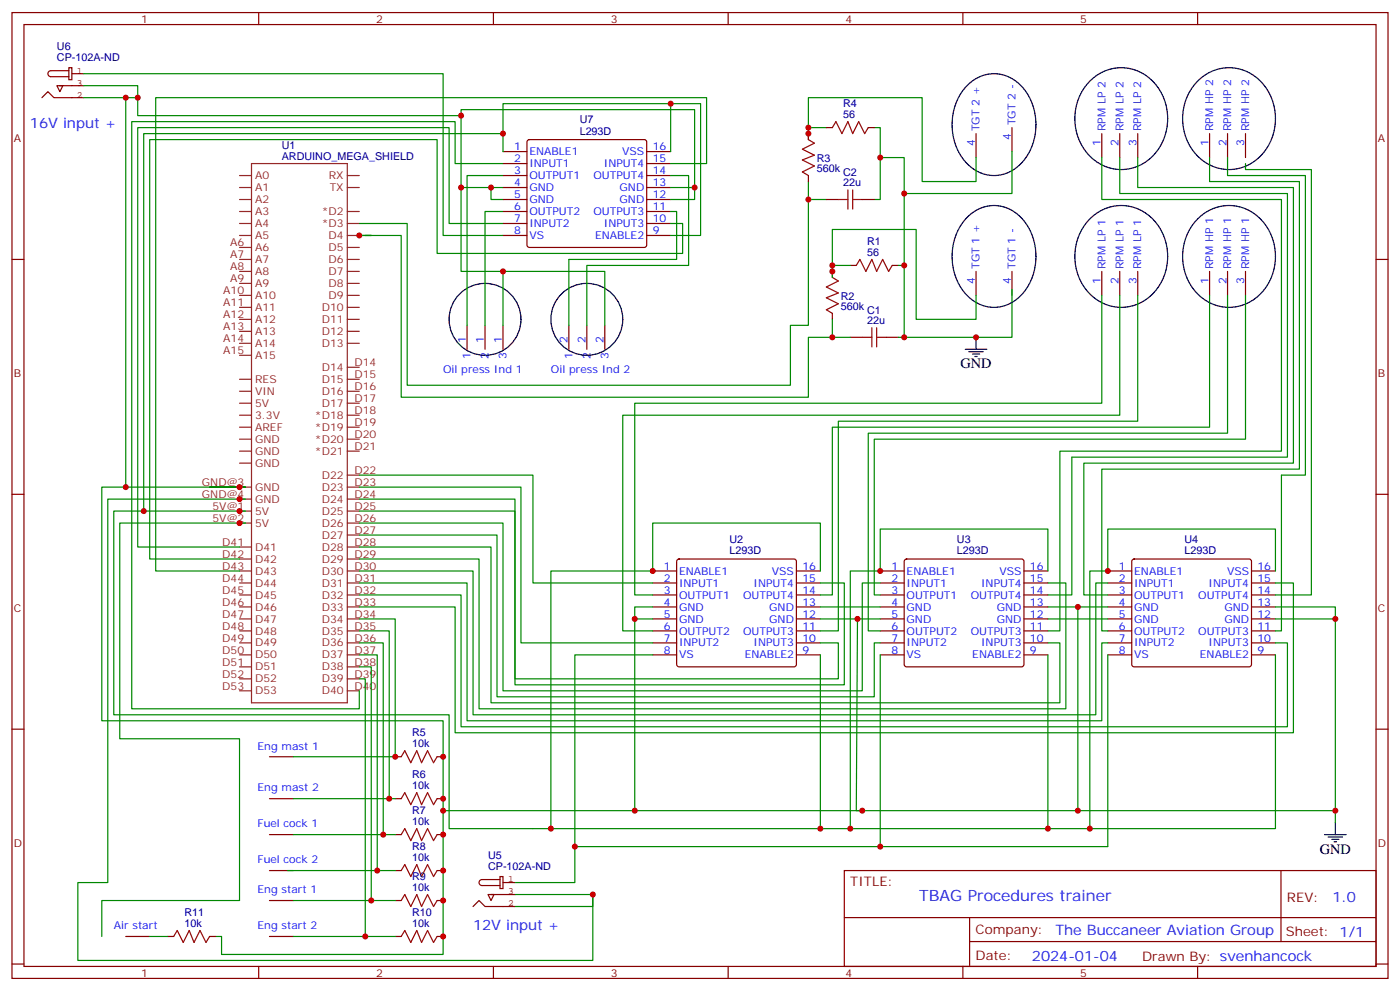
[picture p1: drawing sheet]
<svg xmlns="http://www.w3.org/2000/svg" width="412mm" height="292mm" viewBox="0 0 412 292" stroke-linecap="round" stroke-linejoin="round" font-family="sans-serif">
<g fill="none" stroke="#870000" stroke-width=".35">
<path d="M3.5 3.7h405.4v284.3h-405.4zM7.1 7.2h398.2v277.3h-398.2zM76.2 3.7v3.5M145.3 3.7v3.5M214.5 3.7v3.5M283.6 3.7v3.5M352.8 3.7v3.5M238.1 39.3v1.8M243.4 37.6h1.8M255.8 37.6h1.7M287.5 39.3v7.1M298.1 37.6v7"/>
<path d="M324.6 39.3v7.1M329.8 39.3v7.1M335.1 39.3v7.1M356.3 39.3v7.1M361.6 39.3v7.1M366.9 39.3v7.1M148.2 58.7h7M148.2 44.6h7M148.2 48.2h7M148.2 51.7h7M148.2 55.2h7M155.5 41.3l.4-.2h33.9l.5 .2 .2 .5v30.3l-.2 .5-.5 .2h-33.9l-.5-.2-.2-.5v-30.3z"/>
<path d="M190.5 58.7h7.1M190.5 44.6h7.1M190.5 48.2h7.1M190.5 51.7h7.1M190.5 55.2h7.1M238.1 51.7v1.7M243.4 58.7h3.5M254 58.7h3.5M3.5 76.4h3.6M148.2 62.3h7M148.2 65.8h7M148.2 69.3h7"/>
<path d="M190.5 62.3h7.1M190.5 65.8h7.1M190.5 69.3h7.1M245.2 79.9v1.8M250.5 78.1h1.7M262.8 78.1h1.8M287.5 79.9v7.1M298.1 79.9v7.1M324.6 79.9v7.1M329.8 79.9v7.1M335.1 79.9v7.1M356.3 79.9v7.1"/>
<path d="M361.6 79.9v7.1M366.9 79.9v7.1M405.3 76.4h3.6M137.6 95.8v7M142.9 95.8v7M148.2 95.8v7M167.6 95.8v7M172.9 95.8v7M178.2 95.8v7M245.2 92.3v1.7M250.5 99.3h3.5M261.1 99.3h3.5"/>
<path d="M3.5 145.5h3.6M405.3 145.5h3.6M192.3 168.1h7M192.3 171.6h7M192.3 175.2h7M192.3 178.7h7M199.6 164.8l.4-.2h33.9l.5 .2 .2 .5v30.3l-.2 .5-.5 .2h-33.9l-.5-.2-.2-.5v-30.3zM234.6 168.1h7.1M234.6 171.6h7.1M234.6 175.2h7.1M234.6 178.7h7.1M259.3 168.1h7"/>
<path d="M259.3 171.6h7M259.3 175.2h7M259.3 178.7h7M266.6 164.8l.5-.2h33.8l.5 .2 .2 .5v30.3l-.2 .5-.5 .2h-33.8l-.5-.2-.3-.5v-30.3zM301.6 168.1h7.1M301.6 171.6h7.1M301.6 175.2h7.1M301.6 178.7h7.1M326.3 168.1h7.1M326.3 171.6h7.1M326.3 175.2h7.1M326.3 178.7h7.1"/>
<path d="M333.6 164.8l.5-.2h33.8l.5 .2 .3 .5v30.3l-.3 .5-.5 .2h-33.8l-.5-.2-.2-.5v-30.3zM368.7 168.1h7M368.7 171.6h7M368.7 175.2h7M368.7 178.7h7M192.3 182.2h7M192.3 185.7h7M192.3 189.3h7M192.3 192.8h7M234.6 182.2h7.1M234.6 185.7h7.1M234.6 189.3h7.1"/>
<path d="M234.6 192.8h7.1M259.3 182.2h7M259.3 185.7h7M259.3 189.3h7M259.3 192.8h7M301.6 182.2h7.1M301.6 185.7h7.1M301.6 189.3h7.1M301.6 192.8h7.1M326.3 182.2h7.1M326.3 185.7h7.1M326.3 189.3h7.1"/>
<path d="M326.3 192.8h7.1M368.7 182.2h7M368.7 185.7h7M368.7 189.3h7M368.7 192.8h7M3.5 214.7h3.6M405.3 214.7h3.6M79.4 222.8h7M79.4 235.1h7M116.4 222.8h1.8M116.4 235.1h1.8M128.8 222.8h1.7"/>
<path d="M128.8 235.1h1.7M79.4 245.7h7M79.4 256.3h7M116.4 245.7h1.8M116.4 256.3h1.8M128.8 245.7h1.7M128.8 256.3h1.7M248.7 256.3h156.6v28.2h-156.6zM377.3 256.3v20.9M37 275.7h7.1M49.4 275.7h1.8M61.7 275.7h1.8"/>
<path d="M79.4 265.1h7M79.4 275.7h7M116.4 265.1h1.8M116.4 275.7h1.8M128.8 265.1h1.7M128.8 275.7h1.7M248.7 270.1h156.5M285.6 277.2h119.6M285.6 270.1v14.2M3.5 283.8h3.6M76.2 284.5v3.5M145.3 284.5v3.5"/>
<path d="M214.5 284.5v3.5M283.6 284.5v3.5M352.8 284.5v3.5M405.3 283.8h3.6"/>
</g>
<g fill="none" stroke="#8c2424" stroke-width=".35">
<path d="M70.6 51.7h3.5M70.6 55.2h3.5M70.6 58.7h3.5M74.1 48.2h28.2v158.7h-28.2zM102.3 51.7h3.5M102.3 55.2h3.5M70.6 62.3h3.5M70.6 65.8h3.5M70.6 69.3h3.5M70.6 72.8h3.5M70.6 76.4h3.5M70.6 79.9h3.5"/>
<path d="M102.3 62.3h3.5M102.3 65.8h3.5M102.3 69.3h3.5M102.3 72.8h3.5M102.3 76.4h3.5M102.3 79.9h3.5M70.6 83.4h3.5M70.6 87h3.5M70.6 90.5h3.5M70.6 94h3.5M70.6 97.5h3.5M102.3 83.4h3.5"/>
<path d="M102.3 87h3.5M102.3 90.5h3.5M102.3 94h3.5M102.3 97.5h3.5M70.6 101.1h3.5M70.6 115.2h3.5M70.6 111.7h3.5M70.6 118.7h3.5M70.6 104.6h3.5M102.3 101.1h3.5M102.3 115.2h3.5M102.3 111.7h3.5"/>
<path d="M102.3 118.7h3.5M102.3 108.1h3.5M70.6 125.8h3.5M70.6 129.3h3.5M70.6 132.8h3.5M70.6 136.3h3.5M70.6 122.2h3.5M102.3 125.8h3.5M102.3 129.3h3.5M102.3 132.8h3.5M102.3 122.2h3.5M102.3 139.9h3.5"/>
<path d="M70.6 143.4h3.5M70.6 146.9h3.5M70.6 150.5h3.5M70.6 154h3.5M102.3 143.4h3.5M102.3 146.9h3.5M102.3 150.5h3.5M102.3 154h3.5M102.3 157.5h3.5M70.6 161h3.5M70.6 164.6h3.5M70.6 168.1h3.5"/>
<path d="M70.6 171.6h3.5M70.6 175.2h3.5M70.6 178.7h3.5M102.3 161h3.5M102.3 164.6h3.5M102.3 168.1h3.5M102.3 171.6h3.5M102.3 175.2h3.5M102.3 178.7h3.5M70.6 182.2h3.5M70.6 185.7h3.5M70.6 189.3h3.5"/>
<path d="M70.6 192.8h3.5M70.6 196.3h3.5M70.6 199.8h3.5M102.3 182.2h3.5M102.3 185.7h3.5M102.3 189.3h3.5M102.3 192.8h3.5M102.3 196.3h3.5M102.3 199.8h3.5M70.6 203.4h3.5M102.3 203.4h3.5"/>
</g>
<g fill="none" stroke="#008700" stroke-width=".35">
<path d="M24.7 25.2h15.9v3.6h-15.9M24.7 21.7h105.8v47.6h17.7M37 28.8v114.6M40.6 28.8v5.2h95.2v21.2h8.8M135.8 34v-1.7h68.8v26.4h-7M148.2 39.3v-8.8h49.4v14.1M197.6 30.5h8.8v38.8h-8.8M238.1 37.6v-8.8h33.5v24.6h15.9v-7M243.4 37.6h-5.3v3.5M257.5 37.6h1.8v21.1h-1.8M135.8 55.2v24.7h12.4v15.9M148.2 48.2h-14.1v-12.4h-95.3v172.9h67v-5.3"/>
<path d="M148.2 44.6v-5.3h-105.9v111.2M148.2 55.2h-3.6v3.5h3.6M148.2 51.7h-10.6v44.1M197.6 48.2h10.5v-19.4h-162.2v139.3h24.7M197.6 51.7h5.2v26.4h-29.9v17.7M197.6 55.2h7M238.1 53.4v5.3h5.3M238.1 58.7v37.1h-5.3v17.6h-112.9v-47.6h-14.1M259.3 46.4h7v31.7M298.1 44.6v12.4h-31.8M324.6 46.4v12.3h52.9v74.1h-65.3v52.9h-3.5M329.8 46.4v10.6h49.4v77.6h-63.5v40.6h-7"/>
<path d="M335.1 46.4v8.8h45.9v81.1h-61.7v38.9h7M356.3 46.4v7h26.5v84.7h-58.2v47.6h1.7M361.6 46.4v5.3h22.9v88.2h-7v45.8h-1.8M366.9 48.2v1.7h19.4v125.3h-10.6M107.6 69.3h1.8h-3.6h12.4v47.6h119.9v-17.6h7.1M148.2 65.8h-15.9v-28.2h-91.7v123.4h30M148.2 62.3h-5.3v33.5M148.2 79.9h30v15.9M197.6 65.8h3.5v8.8h-72.3v-33.5h-84.7v123.5h26.5M197.6 62.3h1.7v14.1h-31.7v19.4M245.2 78.1v-10.5h24.7v26.4h17.6v-7M250.5 78.1h-5.3v3.6"/>
<path d="M264.6 78.1h1.7v21.2h-1.7M245.2 94v5.3h5.3M298.1 85.2v14.1h-31.8M324.6 87v31.7h-137.6v56.5h5.3M329.8 87v35.2h-146.4v63.5h8.9M335.1 87v37h-88.2v61.7h-5.2M356.3 87v38.8h-111.1v49.4h-3.5M361.6 87v40.5h-105.8v58.2h3.5M366.9 87v42.3h-109.4v45.9h1.8M105.8 139.9h51.2v31.7h35.3M61.7 143.4h10.6h-42.3v68.8h100.5v26.5h56.5M72.3 150.5h-38.8v59.9h98.8v33.5h109.4v-51.1"/>
<path d="M72.3 146.9h-40.6v112.9h-8.8v23h151.7v-19.5h-22.9M72.3 154h-37v63.5h35.3v47.6h-40.6v10.6M105.8 143.4h47.7v45.9h38.8M105.8 146.9h45.9v52.9h95.2v-10.5h-5.2M105.8 150.5h45.9v51.1h97v-30h-7M105.8 154h42.4v49.4h105.8v-31.8h5.3M105.8 157.5h40.6v47.6h111.1v-15.8h1.8M105.8 161h38.8v45.9h167.6v-17.6h-3.5M105.8 164.6h35.3v44.1h172.9v-37.1h-5.3M105.8 168.1h33.5v42.3h183.5v-38.8h3.5M105.8 171.6h31.8v40.6h187v-22.9h1.7M105.8 175.2h30v38.8h243.4v-24.7h-3.5"/>
<path d="M192.3 178.7h-5.3v60h67M241.7 168.1v-14.1h-49.4v14.1h-30v75.8M241.7 178.7h17.6M308.7 168.1v-12.3h-49.4v12.3h-8.8v75.8h-8.8M308.7 178.7h17.6M317.5 178.7v60h75.8M375.7 171.6h5.3v44.1h-246.9v-37h-28.3M375.7 178.7h17.6v63.5M375.7 168.1v-12.3h-49.4v12.3h-5.3v75.8h-12.3M105.8 182.2h10.6v40.6h-30M105.8 185.7h8.9v49.4M105.8 189.3h7.1v56.4"/>
<path d="M105.8 192.8h5.3v63.5M105.8 196.3h3.6v68.8M105.8 199.8h1.8v75.9h8.8M187 182.2h5.3M192.3 192.8h-23v67h-17.6M241.7 182.2h17.6M252.6 182.2l-.4 56.5h65.3M259.3 192.8v56.4h-90M308.7 192.8v51.1h-58.2M308.7 182.2h17.6M326.3 192.8v56.4h-67M375.7 192.8v51.1h-54.7"/>
<path d="M375.7 182.2h17.6M86.4 235.1h30M130.5 238.7v42.3h-65.2v-5.3h-1.8M84.7 256.3h31.7M86.4 245.7h30M44.1 275.7h5.3M86.4 275.7h21.2M86.4 265.1h30M174.6 263.3v3.6h-22.9"/>
</g>
<g fill="none" stroke="#000" stroke-width=".35">
<path d="M284.5 25.6a10.9 10.9 0 0 1 17.5 1 17 17 0 0 1-3 23 11 11 0 0 1-16.2-4.1 17.4 17.4 0 0 1 1.7-19.9zM321.1 23.8a13.1 13.1 0 0 1 21.6 4.9 15.3 15.3 0 0 1-9.5 20.9 13.9 13.9 0 0 1-16.5-13 15.8 15.8 0 0 1 4.4-12.8zM352.9 23.8a13.1 13.1 0 0 1 21.6 4.9 15.3 15.3 0 0 1-9.5 20.9 13.9 13.9 0 0 1-16.6-13 15.8 15.8 0 0 1 4.5-12.8zM284.5 64.4a10.9 10.9 0 0 1 17.5 1 17 17 0 0 1-3 23 11 11 0 0 1-16.2-4.1 17.4 17.4 0 0 1 1.7-19.9zM321.1 64.4a13.1 13.1 0 0 1 21.6 4.9 15.3 15.3 0 0 1-9.5 20.8 13.9 13.9 0 0 1-16.5-13 15.8 15.8 0 0 1 4.4-12.7zM352.9 64.4a13.1 13.1 0 0 1 21.6 4.9 15.3 15.3 0 0 1-9.5 20.8 13.9 13.9 0 0 1-16.6-13 15.8 15.8 0 0 1 4.5-12.7zM287.5 99.3v3.5M284.3 102.8h6.4M285.4 103.5h4.2M286.5 104.2h2.1M287.2 105h.7M390.2 245.7h6.3"/>
<path d="M391.2 246.4h4.3M392.3 247.1h2.1M393 247.8h.7M393.3 242.2v3.5"/>
<circle cx="142.9" cy="94" r="10.6"/>
<circle cx="172.9" cy="94" r="10.6"/>
</g>
<g fill="none" stroke="#a10000" stroke-width=".35">
<path d="M245.2 37.6l1-1.8 1.8 3.5 1.8-3.5 1.4 3.5 1.7-3.5 1.8 3.5 1.1-1.7M238.1 41.1l1.8 1.1-3.5 1.7 3.5 1.8-3.5 1.4 3.5 1.8-3.5 1.7 1.7 1.1M246.9 58.7h2.9M249.8 55.9v5.7M251.2 58.7h2.8M251.2 55.9v5.7M252.2 78.1l1.1-1.7 1.8 3.5 1.7-3.5 1.4 3.5 1.8-3.5 1.8 3.5 1-1.8M245.2 81.7l1.7 1-3.5 1.8 3.5 1.8-3.5 1.4 3.5 1.7-3.5 1.8 1.8 1.1M254 99.3h2.8M256.8 96.5v5.6M258.2 99.3h2.9M258.2 96.5v5.6"/>
<path d="M118.2 222.8l1-1.8 1.8 3.5 1.8-3.5 1.4 3.5 1.7-3.5 1.8 3.5 1.1-1.7M118.2 235.1l1-1.7 1.8 3.5 1.8-3.5 1.4 3.5 1.7-3.5 1.8 3.5 1.1-1.8M118.2 245.7l1-1.8 1.8 3.6 1.8-3.6 1.4 3.6 1.7-3.6 1.8 3.6 1.1-1.8M118.2 256.3l1-1.8 1.8 3.6 1.8-3.6 1.4 3.6 1.7-3.6 1.8 3.6 1.1-1.8M51.2 275.7l1-1.8 1.8 3.6 1.7-3.6 1.4 3.6 1.8-3.6 1.8 3.6 1-1.8M118.2 265.1l1-1.8 1.8 3.6 1.8-3.6 1.4 3.6 1.7-3.6 1.8 3.6 1.1-1.8M118.2 275.7l1-1.8 1.8 3.6 1.8-3.6 1.4 3.6 1.7-3.6 1.8 3.6 1.1-1.8"/>
</g>
<path d="M20.3 19.9h.9v3.6h-.9zM12.3 28.8l1.8-1.8 1.8 1.8h8.8M16.8 25.2h1.7l-.9 1.8zM17.6 25.2h7.1M20.3 20.8h-5.3a.88 .88 0 0 0-.9 .9 .88 .88 0 0 0 .9 .9h5.3M21.2 21.7h3.5M147.3 258.1h.9v3.5h-.9zM147.3 258.9h-5.3a.88 .88 0 0 0-.9 .9 .88 .88 0 0 0 .9 .9h5.3M148.2 259.8h3.5M139.3 266.9l1.8-1.8 1.8 1.8h8.8M143.8 263.3h1.7l-.9 1.8zM144.6 263.3h7.1" fill="none" stroke="#850000" stroke-width=".35"/>
<g fill="#c00">
<circle cx="317.5" cy="178.7" r=".88"/>
<circle cx="317.5" cy="238.7" r=".88"/>
<circle cx="254" cy="238.7" r=".88"/>
<circle cx="187" cy="182.2" r=".88"/>
<circle cx="162.3" cy="243.9" r=".88"/>
<circle cx="241.7" cy="243.9" r=".88"/>
<circle cx="308.7" cy="243.9" r=".88"/>
<circle cx="321" cy="243.9" r=".88"/>
<circle cx="393.3" cy="238.7" r=".88"/>
<circle cx="252.6" cy="182.2" r=".88"/>
<circle cx="250.5" cy="243.9" r=".88"/>
<circle cx="187" cy="238.7" r=".88"/>
<circle cx="245.2" cy="79.9" r=".88"/>
<circle cx="266.3" cy="99.3" r=".88"/>
<circle cx="238.1" cy="39.3" r=".88"/>
<circle cx="245.2" cy="99.3" r=".88"/>
<circle cx="238.1" cy="58.7" r=".88"/>
<circle cx="259.3" cy="46.4" r=".88"/>
<circle cx="238.1" cy="37.6" r=".88"/>
<circle cx="393.3" cy="182.2" r=".88"/>
<circle cx="174.6" cy="263.3" r=".88"/>
<circle cx="245.2" cy="78.1" r=".88"/>
<circle cx="287.5" cy="99.3" r=".88"/>
<circle cx="266.3" cy="78.1" r=".88"/>
<circle cx="266.3" cy="57" r=".88"/>
<circle cx="130.5" cy="222.8" r=".88"/>
<circle cx="116.4" cy="222.8" r=".88"/>
<circle cx="130.5" cy="235.1" r=".88"/>
<circle cx="114.7" cy="235.1" r=".88"/>
<circle cx="130.5" cy="238.7" r=".88"/>
<circle cx="130.5" cy="245.7" r=".88"/>
<circle cx="112.9" cy="245.7" r=".88"/>
<circle cx="130.5" cy="256.3" r=".88"/>
<circle cx="111.1" cy="256.3" r=".88"/>
<circle cx="130.5" cy="265.1" r=".88"/>
<circle cx="109.4" cy="265.1" r=".88"/>
<circle cx="107.6" cy="275.7" r=".88"/>
<circle cx="130.5" cy="275.7" r=".88"/>
<circle cx="192.3" cy="168.1" r=".88"/>
<circle cx="169.3" cy="249.2" r=".88"/>
<circle cx="259.3" cy="168.1" r=".88"/>
<circle cx="259.3" cy="249.2" r=".88"/>
<circle cx="326.3" cy="168.1" r=".88"/>
<circle cx="70.6" cy="154" r=".88"/>
<circle cx="70.6" cy="150.5" r=".88"/>
<circle cx="70.6" cy="146.9" r=".88"/>
<circle cx="70.6" cy="143.4" r=".88"/>
<circle cx="105.8" cy="69.3" r=".88"/>
<circle cx="37" cy="143.4" r=".88"/>
<circle cx="37" cy="28.8" r=".88"/>
<circle cx="42.3" cy="150.5" r=".88"/>
<circle cx="40.6" cy="28.8" r=".88"/>
<circle cx="144.6" cy="55.2" r=".88"/>
<circle cx="135.8" cy="34" r=".88"/>
<circle cx="204.6" cy="55.2" r=".88"/>
<circle cx="148.2" cy="39.3" r=".88"/>
<circle cx="197.6" cy="30.5" r=".88"/>
<circle cx="135.8" cy="55.2" r=".88"/>
<circle cx="148.2" cy="79.9" r=".88"/>
</g>
<text font-size="4.6" fill="#00f" x="270.8" y="265.3">TBAG Procedures trainer</text>
<g font-size="4.2" fill="#00f">
<text x="8.8" y="37.6">16V input +</text>
<text x="392.5" y="265.6">1.0</text>
<text x="139.3" y="273.9">12V input +</text>
<text x="310.9" y="275.1">The Buccaneer Aviation Group</text>
<text x="304" y="282.9">2024-01-04</text>
</g>
<g font-size="4.2">
<text x="282.9" y="108.5">GND</text>
<text x="388.8" y="251.4">GND</text>
</g>
<g font-size="3.9" fill="#800">
<text x="250.5" y="260.9">TITLE:</text>
<text x="379.1" y="265.6">REV:</text>
<text x="287.4" y="275.1">Company:</text>
<text x="378.7" y="275.7">Sheet: 1/1</text>
<text x="287.4" y="282.8">Date:</text>
<text x="336.4" y="282.8">Drawn By: svenhancock</text>
</g>
<g font-size="3.2" fill="#800">
<text x="41.6" y="6.7">1</text>
<text x="110.8" y="6.7">2</text>
<text x="179.9" y="6.7">3</text>
<text x="249.1" y="6.7">4</text>
<text x="318.2" y="6.7">5</text>
<text x="4.1" y="41.8">A</text>
<text x="405.9" y="41.8">A</text>
<text x="4.1" y="110.9">B</text>
<text x="405.9" y="110.9">B</text>
<text x="4.1" y="180.1">C</text>
<text x="405.9" y="180.1">C</text>
<text x="4.1" y="249.2">D</text>
<text x="405.9" y="249.2">D</text>
<text x="41.6" y="287.5">1</text>
<text x="110.8" y="287.5">2</text>
<text x="179.9" y="287.5">3</text>
<text x="249.1" y="287.5">4</text>
<text x="318.2" y="287.5">5</text>
</g>
<g font-size="3.2" fill="#000080">
<text x="16.8" y="14.8">U6</text>
<text x="16.8" y="18">CP-102A-ND</text>
<text x="248.4" y="34.7">56</text>
<text x="248.4" y="31.6">R4</text>
<text x="170.8" y="39.7">L293D</text>
<text x="170.8" y="36.3">U7</text>
<text x="83" y="47.1">ARDUINO_MEGA_SHIELD</text>
<text x="83" y="43.9">U1</text>
<text x="240.6" y="47.6">R3</text>
<text x="240.6" y="50.7">560k</text>
<text x="248.4" y="51.7">C2</text>
<text x="248.4" y="54.9">22u</text>
<text x="255.4" y="75.3">56</text>
<text x="255.4" y="72.2">R1</text>
<text x="247.6" y="88.2">R2</text>
<text x="247.6" y="91.3">560k</text>
<text x="255.4" y="95.4">22u</text>
<text x="255.4" y="92.3">C1</text>
<text x="214.9" y="159.8">U2</text>
<text x="281.9" y="159.8">U3</text>
<text x="348.9" y="159.8">U4</text>
<text x="214.9" y="163.2">L293D</text>
<text x="281.9" y="163.2">L293D</text>
<text x="348.9" y="163.2">L293D</text>
<text x="121.4" y="220">10k</text>
<text x="121.4" y="216.8">R5</text>
<text x="121.4" y="232.3">10k</text>
<text x="121.4" y="229.1">R6</text>
<text x="121.4" y="239.7">R7</text>
<text x="121.4" y="242.9">10k</text>
<text x="121.4" y="250.3">R8</text>
<text x="121.4" y="253.5">10k</text>
<text x="143.8" y="256.1">CP-102A-ND</text>
<text x="143.8" y="253">U5</text>
<text x="121.4" y="262.3">10k</text>
<text x="121.4" y="259.1">R9</text>
<text x="54.3" y="269.7">R11</text>
<text x="121.4" y="269.7">R10</text>
<text x="54.3" y="272.9">10k</text>
<text x="121.4" y="272.9">10k</text>
</g>
<g font-size="3.2" fill="#00f">
<text x="288.6" y="38.6" transform="rotate(-90 288.6 38.6)">TGT 2 +</text>
<text x="297.7" y="41.4" transform="rotate(-90 297.7 41.4)">4</text>
<text x="299.2" y="36.9" transform="rotate(-90 299.2 36.9)">TGT 2 -</text>
<text x="325.6" y="38.6" transform="rotate(-90 325.6 38.6)">RPM LP 2</text>
<text x="330.9" y="38.6" transform="rotate(-90 330.9 38.6)">RPM LP 2</text>
<text x="336.2" y="38.6" transform="rotate(-90 336.2 38.6)">RPM LP 2</text>
<text x="357.4" y="38.6" transform="rotate(-90 357.4 38.6)">RPM HP 2</text>
<text x="362.7" y="38.6" transform="rotate(-90 362.7 38.6)">RPM HP 2</text>
<text x="367.9" y="38.6" transform="rotate(-90 367.9 38.6)">RPM HP 2</text>
<text x="151.4" y="44.3">1</text>
<text x="151.4" y="47.8">2</text>
<text x="155.9" y="45.7">ENABLE1</text>
<text x="183.3" y="45.7">VSS</text>
<text x="192.3" y="47.8">15</text>
<text x="192.3" y="44.3">16</text>
<text x="287.2" y="43.1" transform="rotate(-90 287.2 43.1)">4</text>
<text x="324.2" y="43.1" transform="rotate(-90 324.2 43.1)">1</text>
<text x="329.5" y="43.1" transform="rotate(-90 329.5 43.1)">2</text>
<text x="334.8" y="43.1" transform="rotate(-90 334.8 43.1)">3</text>
<text x="356" y="43.1" transform="rotate(-90 356 43.1)">1</text>
<text x="361.2" y="43.1" transform="rotate(-90 361.2 43.1)">2</text>
<text x="366.5" y="43.1" transform="rotate(-90 366.5 43.1)">3</text>
<text x="151.4" y="51.3">3</text>
<text x="155.9" y="49.2">INPUT1</text>
<text x="155.9" y="52.7">OUTPUT1</text>
<text x="174.8" y="52.7">OUTPUT4</text>
<text x="177.9" y="49.2">INPUT4</text>
<text x="192.3" y="51.3">14</text>
<text x="151.4" y="54.9">4</text>
<text x="151.4" y="58.4">5</text>
<text x="155.9" y="56.3">GND</text>
<text x="155.9" y="59.8">GND</text>
<text x="182.5" y="59.8">GND</text>
<text x="182.5" y="56.3">GND</text>
<text x="192.3" y="58.4">12</text>
<text x="192.3" y="54.9">13</text>
<text x="151.4" y="61.9">6</text>
<text x="151.4" y="65.4">7</text>
<text x="155.9" y="63.3">OUTPUT2</text>
<text x="174.8" y="63.3">OUTPUT3</text>
<text x="192.3" y="65.4">10</text>
<text x="192.3" y="61.9">11</text>
<text x="151.4" y="69">8</text>
<text x="155.9" y="66.9">INPUT2</text>
<text x="155.9" y="70.4">VS</text>
<text x="175.3" y="70.4">ENABLE2</text>
<text x="177.9" y="66.9">INPUT3</text>
<text x="192.3" y="69">9</text>
<text x="287.2" y="83.7" transform="rotate(-90 287.2 83.7)">4</text>
<text x="288.6" y="79.2" transform="rotate(-90 288.6 79.2)">TGT 1 +</text>
<text x="297.7" y="83.7" transform="rotate(-90 297.7 83.7)">4</text>
<text x="299.2" y="79.2" transform="rotate(-90 299.2 79.2)">TGT 1 -</text>
<text x="324.2" y="83.7" transform="rotate(-90 324.2 83.7)">1</text>
<text x="325.6" y="79.2" transform="rotate(-90 325.6 79.2)">RPM LP 1</text>
<text x="329.5" y="83.7" transform="rotate(-90 329.5 83.7)">2</text>
<text x="330.9" y="79.2" transform="rotate(-90 330.9 79.2)">RPM LP 1</text>
<text x="334.8" y="83.7" transform="rotate(-90 334.8 83.7)">3</text>
<text x="336.2" y="79.2" transform="rotate(-90 336.2 79.2)">RPM LP 1</text>
<text x="356" y="83.7" transform="rotate(-90 356 83.7)">1</text>
<text x="357.4" y="79.2" transform="rotate(-90 357.4 79.2)">RPM HP 1</text>
<text x="361.2" y="83.7" transform="rotate(-90 361.2 83.7)">2</text>
<text x="362.7" y="79.2" transform="rotate(-90 362.7 79.2)">RPM HP 1</text>
<text x="366.5" y="83.7" transform="rotate(-90 366.5 83.7)">3</text>
<text x="367.9" y="79.2" transform="rotate(-90 367.9 79.2)">RPM HP 1</text>
<text x="137.2" y="101.1" transform="rotate(-90 137.2 101.1)">1</text>
<text x="142.5" y="101.1" transform="rotate(-90 142.5 101.1)">1</text>
<text x="147.8" y="101.1" transform="rotate(-90 147.8 101.1)">1</text>
<text x="167.2" y="101.1" transform="rotate(-90 167.2 101.1)">2</text>
<text x="172.5" y="101.1" transform="rotate(-90 172.5 101.1)">2</text>
<text x="177.8" y="101.1" transform="rotate(-90 177.8 101.1)">2</text>
<text x="138.6" y="105.6" transform="rotate(-90 138.6 105.6)">1</text>
<text x="143.9" y="105.6" transform="rotate(-90 143.9 105.6)">2</text>
<text x="149.2" y="105.6" transform="rotate(-90 149.2 105.6)">3</text>
<text x="168.6" y="105.6" transform="rotate(-90 168.6 105.6)">1</text>
<text x="173.9" y="105.6" transform="rotate(-90 173.9 105.6)">2</text>
<text x="179.2" y="105.6" transform="rotate(-90 179.2 105.6)">3</text>
<text x="130.5" y="109.9">Oil press Ind 1</text>
<text x="162.3" y="109.9">Oil press Ind 2</text>
<text x="195.5" y="167.7">1</text>
<text x="236.4" y="167.7">16</text>
<text x="262.6" y="167.7">1</text>
<text x="303.4" y="167.7">16</text>
<text x="329.6" y="167.7">1</text>
<text x="370.4" y="167.7">16</text>
<text x="195.5" y="171.3">2</text>
<text x="200" y="169.2">ENABLE1</text>
<text x="200" y="172.7">INPUT1</text>
<text x="222" y="172.7">INPUT4</text>
<text x="227.4" y="169.2">VSS</text>
<text x="236.4" y="171.3">15</text>
<text x="262.6" y="171.3">2</text>
<text x="267.1" y="169.2">ENABLE1</text>
<text x="267.1" y="172.7">INPUT1</text>
<text x="289" y="172.7">INPUT4</text>
<text x="294.4" y="169.2">VSS</text>
<text x="303.4" y="171.3">15</text>
<text x="329.6" y="171.3">2</text>
<text x="334.1" y="169.2">ENABLE1</text>
<text x="334.1" y="172.7">INPUT1</text>
<text x="356" y="172.7">INPUT4</text>
<text x="361.4" y="169.2">VSS</text>
<text x="370.4" y="171.3">15</text>
<text x="195.5" y="174.8">3</text>
<text x="195.5" y="178.3">4</text>
<text x="200" y="176.2">OUTPUT1</text>
<text x="200" y="179.7">GND</text>
<text x="218.9" y="176.2">OUTPUT4</text>
<text x="226.6" y="179.7">GND</text>
<text x="236.4" y="178.3">13</text>
<text x="236.4" y="174.8">14</text>
<text x="262.6" y="174.8">3</text>
<text x="262.6" y="178.3">4</text>
<text x="267.1" y="176.2">OUTPUT1</text>
<text x="267.1" y="179.7">GND</text>
<text x="285.9" y="176.2">OUTPUT4</text>
<text x="293.6" y="179.7">GND</text>
<text x="303.4" y="178.3">13</text>
<text x="303.4" y="174.8">14</text>
<text x="329.6" y="174.8">3</text>
<text x="329.6" y="178.3">4</text>
<text x="334.1" y="176.2">OUTPUT1</text>
<text x="334.1" y="179.7">GND</text>
<text x="353" y="176.2">OUTPUT4</text>
<text x="360.7" y="179.7">GND</text>
<text x="370.4" y="178.3">13</text>
<text x="370.4" y="174.8">14</text>
<text x="195.5" y="181.9">5</text>
<text x="195.5" y="185.4">6</text>
<text x="200" y="183.3">GND</text>
<text x="226.6" y="183.3">GND</text>
<text x="236.4" y="185.4">11</text>
<text x="236.4" y="181.9">12</text>
<text x="262.6" y="181.9">5</text>
<text x="262.6" y="185.4">6</text>
<text x="267.1" y="183.3">GND</text>
<text x="293.6" y="183.3">GND</text>
<text x="303.4" y="185.4">11</text>
<text x="303.4" y="181.9">12</text>
<text x="329.6" y="181.9">5</text>
<text x="329.6" y="185.4">6</text>
<text x="334.1" y="183.3">GND</text>
<text x="360.7" y="183.3">GND</text>
<text x="370.4" y="185.4">11</text>
<text x="370.4" y="181.9">12</text>
<text x="195.5" y="188.9">7</text>
<text x="200" y="186.8">OUTPUT2</text>
<text x="200" y="190.3">INPUT2</text>
<text x="218.9" y="186.8">OUTPUT3</text>
<text x="222" y="190.3">INPUT3</text>
<text x="236.4" y="188.9">10</text>
<text x="262.6" y="188.9">7</text>
<text x="267.1" y="186.8">OUTPUT2</text>
<text x="267.1" y="190.3">INPUT2</text>
<text x="285.9" y="186.8">OUTPUT3</text>
<text x="289" y="190.3">INPUT3</text>
<text x="303.4" y="188.9">10</text>
<text x="329.6" y="188.9">7</text>
<text x="334.1" y="186.8">OUTPUT2</text>
<text x="334.1" y="190.3">INPUT2</text>
<text x="353" y="186.8">OUTPUT3</text>
<text x="356" y="190.3">INPUT3</text>
<text x="370.4" y="188.9">10</text>
<text x="195.5" y="192.4">8</text>
<text x="200" y="193.9">VS</text>
<text x="219.4" y="193.9">ENABLE2</text>
<text x="236.4" y="192.4">9</text>
<text x="262.6" y="192.4">8</text>
<text x="267.1" y="193.9">VS</text>
<text x="286.4" y="193.9">ENABLE2</text>
<text x="303.4" y="192.4">9</text>
<text x="329.6" y="192.4">8</text>
<text x="334.1" y="193.9">VS</text>
<text x="353.4" y="193.9">ENABLE2</text>
<text x="370.4" y="192.4">9</text>
<text x="75.8" y="220.7">Eng mast 1</text>
<text x="75.8" y="233">Eng mast 2</text>
<text x="75.8" y="243.6">Fuel cock 1</text>
<text x="75.8" y="254.2">Fuel cock 2</text>
<text x="75.8" y="263">Eng start 1</text>
<text x="33.5" y="273.6">Air start</text>
<text x="75.8" y="273.6">Eng start 2</text>
</g>
<g font-size="3.2" fill="#8d2323">
<text x="75.1" y="52.7">A0</text>
<text x="96.9" y="52.7">RX</text>
<text x="75.1" y="56.3">A1</text>
<text x="75.1" y="59.8">A2</text>
<text x="97.1" y="56.3">TX</text>
<text x="75.1" y="63.3">A3</text>
<text x="94.8" y="63.3">*D2</text>
<text x="75.1" y="66.9">A4</text>
<text x="75.1" y="70.4">A5</text>
<text x="94.8" y="66.9">*D3</text>
<text x="96.8" y="70.4">D4</text>
<text x="67.8" y="72.5">A6</text>
<text x="67.8" y="76">A7</text>
<text x="75.1" y="73.9">A6</text>
<text x="75.1" y="77.4">A7</text>
<text x="96.8" y="73.9">D5</text>
<text x="96.8" y="77.4">D6</text>
<text x="67.8" y="79.6">A8</text>
<text x="67.8" y="83.1">A9</text>
<text x="75.1" y="81">A8</text>
<text x="96.8" y="81">D7</text>
<text x="65.8" y="86.6">A10</text>
<text x="75.1" y="84.5">A9</text>
<text x="75.1" y="88">A10</text>
<text x="96.8" y="84.5">D8</text>
<text x="96.8" y="88">D9</text>
<text x="65.8" y="90.1">A11</text>
<text x="65.8" y="93.7">A12</text>
<text x="75.1" y="91.5">A11</text>
<text x="75.1" y="95.1">A12</text>
<text x="94.8" y="91.5">D10</text>
<text x="94.8" y="95.1">D11</text>
<text x="65.8" y="97.2">A13</text>
<text x="65.8" y="100.7">A14</text>
<text x="75.1" y="98.6">A13</text>
<text x="94.8" y="98.6">D12</text>
<text x="65.8" y="104.2">A15</text>
<text x="75.1" y="102.1">A14</text>
<text x="75.1" y="105.7">A15</text>
<text x="94.8" y="102.1">D13</text>
<text x="104.4" y="107.8">D14</text>
<text x="75.1" y="112.7">RES</text>
<text x="94.8" y="109.2">D14</text>
<text x="94.8" y="112.7">D15</text>
<text x="104.4" y="111.3">D15</text>
<text x="75.1" y="116.2">VIN</text>
<text x="75.1" y="119.8">5V</text>
<text x="94.8" y="116.2">D16</text>
<text x="94.8" y="119.8">D17</text>
<text x="104.4" y="114.8">D16</text>
<text x="104.4" y="118.4">D17</text>
<text x="75.1" y="123.3">3.3V</text>
<text x="92.8" y="123.3">*D18</text>
<text x="104.4" y="121.9">D18</text>
<text x="104.4" y="125.4">D19</text>
<text x="75.1" y="126.8">AREF</text>
<text x="75.1" y="130.4">GND</text>
<text x="92.8" y="126.8">*D19</text>
<text x="92.8" y="130.4">*D20</text>
<text x="104.4" y="128.9">D20</text>
<text x="75.1" y="133.9">GND</text>
<text x="75.1" y="137.4">GND</text>
<text x="92.8" y="133.9">*D21</text>
<text x="104.4" y="132.5">D21</text>
<text x="59.5" y="143.1">GND@3</text>
<text x="94.8" y="140.9">D22</text>
<text x="104.4" y="139.5">D22</text>
<text x="104.4" y="143.1">D23</text>
<text x="59.5" y="146.6">GND@4</text>
<text x="75.1" y="148">GND</text>
<text x="75.1" y="144.5">GND</text>
<text x="94.8" y="144.5">D23</text>
<text x="94.8" y="148">D24</text>
<text x="104.4" y="146.6">D24</text>
<text x="62.6" y="153.6">5V@2</text>
<text x="62.6" y="150.1">5V@1</text>
<text x="75.1" y="155">5V</text>
<text x="75.1" y="151.5">5V</text>
<text x="94.8" y="151.5">D25</text>
<text x="94.8" y="155">D26</text>
<text x="104.4" y="150.1">D25</text>
<text x="104.4" y="153.6">D26</text>
<text x="65.5" y="160.7">D41</text>
<text x="94.8" y="158.6">D27</text>
<text x="104.4" y="157.2">D27</text>
<text x="104.4" y="160.7">D28</text>
<text x="65.5" y="167.7">D43</text>
<text x="65.5" y="164.2">D42</text>
<text x="75.1" y="165.6">D42</text>
<text x="75.1" y="162.1">D41</text>
<text x="94.8" y="162.1">D28</text>
<text x="94.8" y="165.6">D29</text>
<text x="104.4" y="164.2">D29</text>
<text x="104.4" y="167.7">D30</text>
<text x="65.5" y="171.3">D44</text>
<text x="75.1" y="172.7">D44</text>
<text x="75.1" y="169.2">D43</text>
<text x="94.8" y="169.2">D30</text>
<text x="94.8" y="172.7">D31</text>
<text x="104.4" y="171.3">D31</text>
<text x="65.5" y="178.3">D46</text>
<text x="65.5" y="174.8">D45</text>
<text x="75.1" y="179.7">D46</text>
<text x="75.1" y="176.2">D45</text>
<text x="94.8" y="176.2">D32</text>
<text x="94.8" y="179.7">D33</text>
<text x="104.4" y="174.8">D32</text>
<text x="104.4" y="178.3">D33</text>
<text x="65.5" y="185.4">D48</text>
<text x="65.5" y="181.9">D47</text>
<text x="75.1" y="183.3">D47</text>
<text x="94.8" y="183.3">D34</text>
<text x="104.4" y="181.9">D34</text>
<text x="104.4" y="185.4">D35</text>
<text x="65.5" y="188.9">D49</text>
<text x="75.1" y="190.3">D49</text>
<text x="75.1" y="186.8">D48</text>
<text x="94.8" y="186.8">D35</text>
<text x="94.8" y="190.3">D36</text>
<text x="104.4" y="188.9">D36</text>
<text x="65.5" y="196">D51</text>
<text x="65.5" y="192.4">D50</text>
<text x="75.1" y="197.4">D51</text>
<text x="75.1" y="193.9">D50</text>
<text x="94.8" y="193.9">D37</text>
<text x="94.8" y="197.4">D38</text>
<text x="104.4" y="192.4">D37</text>
<text x="104.4" y="196">D38</text>
<text x="65.5" y="203">D53</text>
<text x="65.5" y="199.5">D52</text>
<text x="75.1" y="200.9">D52</text>
<text x="94.8" y="200.9">D39</text>
<text x="104.4" y="199.5">D39</text>
<text x="104.4" y="203">D40</text>
<text x="75.1" y="204.4">D53</text>
<text x="94.8" y="204.4">D40</text>
</g>
<g font-size="2.8" fill="#840000">
<text x="22.6" y="21.7">1</text>
<text x="22.6" y="28.7">2</text>
<text x="22.6" y="25.2">3</text>
<text x="149.6" y="259.8">1</text>
<text x="149.6" y="263.3">3</text>
<text x="149.6" y="266.8">2</text>
</g>
</svg>
